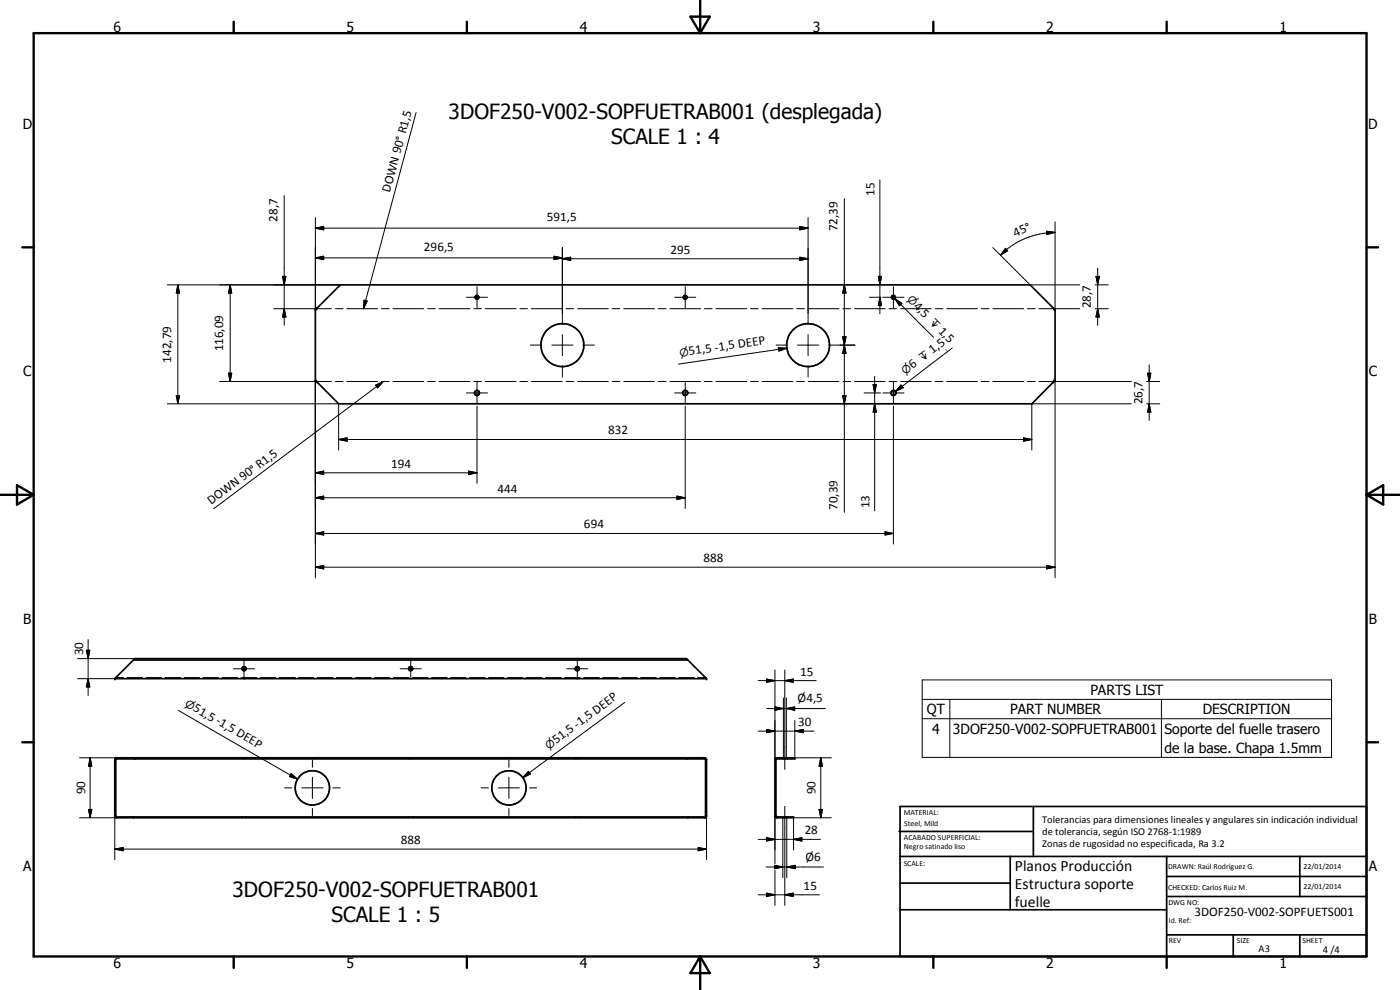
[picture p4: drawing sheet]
<svg xmlns="http://www.w3.org/2000/svg" width="420mm" height="297mm" viewBox="0 0 420 297" stroke-linecap="round" stroke-linejoin="round" font-family="sans-serif">
<g fill="none" stroke="#000" stroke-width=".35">
<path d="M95.1 92.8l-.1 .2M95.2 92.6l-.1 .1M95.3 92.4l-.1 .2M95.4 92.2l-.1 .1M315.9 92.2l.1 .1M316 92.4l.2 .2M316.2 92.6v.1M316.3 92.8v.2M95 114l.1 .3M95.1 114.4l.2 .3M95.3 114.8l.1 .1M316 114.8l-.1 .1"/>
<path d="M316.2 114.4l-.2 .3M316.3 114v.3M34.7 203.3h2.3M38.2 203.3h4.5M43.9 203.3h4.6M49.6 203.3h4.6M55.3 203.3h4.5M61 203.3h4.6M66.7 203.3h4.6M72.4 203.3h4.6M78.1 203.3h4.6M83.9 203.3h4.5"/>
<path d="M88.6 203.3v.2M88.6 203.5v.1M89.6 203.3h4.5M95.3 203.3h4.6M98.9 203.3v.2M98.9 203.5v.1M101 203.3h4.6M106.7 203.3h4.6M112.4 203.3h4.6M118.1 203.3h4.6M123.8 203.3h4.6M129.5 203.3h4.6"/>
<path d="M135.2 203.3h4.6M140.9 203.3h4.6M146.6 203.3h4.6M147.6 203.3v.2M147.6 203.5v.1M152.3 203.3h4.6M157.9 203.3v.2M157.9 203.5v.1M158.1 203.3h4.5M163.8 203.3h4.5M169.5 203.3h4.6M175.2 203.3h4.6"/>
<path d="M180.9 203.3h4.6M186.6 203.3h4.6M192.4 203.3h4.5M198 203.3h4.6M203.7 203.3h4.6M209.5 203.3h2.2M72.8 227.4v.1M72.8 227.6v.1M73.7 227.4v.1M73.7 227.6v.1M122.8 227.4v.1M122.8 227.6v.1"/>
<path d="M123.7 227.4v.1M123.7 227.6v.1M172.8 227.4v.1M172.8 227.6v.1M173.7 227.4v.1M173.7 227.6v.1M232.6 231.2h.1M232.7 231.2h.2M235.1 227.4v.1M235.1 227.6v.1M236 227.4v.1M236 227.6v.1"/>
<path d="M72.7 245.1v.1M72.7 245.3v.1M73.9 245.1v.1M73.9 245.3v.1M122.6 245.1v.1M122.6 245.3v.1M123.9 245.1v.1M123.9 245.3v.1M172.6 245.1v.1M172.6 245.3v.1M173.9 245.1v.1M173.9 245.3v.1"/>
<path d="M232.6 241.6h.1M232.7 241.6h.2M234.9 245.1v.1M234.9 245.3v.1M236.1 245.1v.1M236.1 245.3v.1"/>
</g>
<g fill="none" stroke="#000" stroke-width=".51">
<path d="M95 92.5l7.1-7h207l7.5 7.5v21.1l-6.9 7.1h-208.1l-7-7.1v-21.1zM40 198h166.4M34.4 203.6l6.1-6h165.5l6 6zM34.6 227.6l.4-.2h176.4l.6 .4v17.1l-.4 .5h-176.7l-.5-.5v-17.1zM34.7 227.9l.3-.2h176.5l.2 .2v17l-.3 .2h-176.4l-.3-.2zM40.5 227.4v.3M206 227.4v.3M232.6 227.7l.5-.3h5.4v.3h-5.4l-.2 .2v17l.2 .2h5.1v.3h-5.2l-.4-.3zM40 245.1v.3M206.4 245.1v.3M269.8 249.5h40.3M270.1 242h140v45h-140z"/>
<path d="M270.1 257h140M303.2 257v16M310.1 242v15M350.1 257v30M390.1 257v12M270.1 265h33.1M270.1 273h80M350.1 269h60M350.1 263h60M350.1 280.5h60M370.1 280.5v6.5M390.1 280.5v6.5"/>
<circle cx="143.1" cy="89.2" r=".57"/>
<circle cx="205.7" cy="89.2" r=".56"/>
<circle cx="268.1" cy="89.2" r=".58"/>
<circle cx="143.1" cy="117.9" r=".76"/>
<circle cx="168.8" cy="103.6" r="6.4"/>
<circle cx="205.7" cy="117.9" r=".76"/>
<circle cx="242.5" cy="103.6" r="6.4"/>
<circle cx="268.1" cy="117.9" r=".76"/>
<circle cx="73.2" cy="200.6" r=".6"/>
<circle cx="73.3" cy="200.6" r=".46"/>
<circle cx="123.2" cy="200.6" r=".47"/>
<circle cx="123.2" cy="200.6" r=".6"/>
<circle cx="173.2" cy="200.6" r=".6"/>
<circle cx="173.2" cy="200.6" r=".46"/>
<circle cx="93.8" cy="236.4" r="5.2"/>
<circle cx="152.7" cy="236.4" r="5.2"/>
</g>
<g fill="none" stroke="#000" stroke-width=".3">
<path d="M124.9 33.8l-15.8 58.8M85.3 58.7v38.9M253.4 59.6v94.1M264.1 54v40.2M94.6 68.5l2.5-.6v1.1zM94.6 77.4l2.5-.5v1zM94.6 65.3v27.7M94.6 68.5h147.9M94.6 77.4h74.2M166.3 76.9l2.5 .5-2.5 .5zM168.8 77.6l2.5-.4v.9zM168.8 74.2v23.2"/>
<path d="M168.8 77.6h73.7M240 67.9l2.5 .6-2.5 .5zM240 77.2l2.5 .4-2.5 .5zM242.5 65.3v32.1M298 74.3l11.1 11.2h15M301.8 74.5l.6 .7-2.1 1.3zM314.1 69.4l2.5 .3-2.5 .7zM316.6 69.7a23.4 23.4 0 0 0-16.3 6.8M316.6 66.5v26.5M50.2 85.5h51.9M53.4 85.5l.5 2.4h-1zM53.4 85.5v35.7"/>
<path d="M69.1 85.5l.4 2.4h-.9zM69.1 85.5v29M82.1 92.6h17.4M84.8 82.9h1l-.5 2.6zM85.3 92.6l.5 2.5h-1zM100.7 92.6h2.2M104.1 92.6h9.2M109.3 90.1l.9 .2-1.1 2.3zM114.5 92.6h2.3M117.9 92.6h9.3M128.3 92.6h2.3M131.8 92.6h9.2"/>
<path d="M140 89.2h6.3M142.2 92.6h2.3M143.2 86v6.4M145.6 92.6h9.3M156 92.6h2.3M159.5 92.6h9.2M169.9 92.6h2.3M173.3 92.6h9.3M183.7 92.6h2.3M187.2 92.6h9.2M197.6 92.6h2.3M201 92.6h9.3"/>
<path d="M202.5 89.2h6.3M205.6 86v6.4M211.4 92.6h2.3M214.9 92.6h9.2M225.2 92.6h2.4M228.7 92.6h9.2M239.1 92.6h2.3M242.6 92.6h9.2M252.9 92.6h2.4M253.4 85.5l.5 2.4h-1zM256.4 92.6h9.2M260.9 89.2h3.5"/>
<path d="M263.6 82.9h1l-.5 2.6zM264.1 89.2l.5 2.5h-1zM265 89.2h6.3M266.8 92.6h2.3M268.1 86v6.4M268.6 89.6l2.1 1.4-.8 .7zM268.6 89.6l11.6 11.6M270.3 92.6h9.2M280.7 92.6h2.3M284.1 92.6h9.2M294.5 92.6h2.3M298 92.6h9.2"/>
<path d="M308.3 92.6h2.4M311.8 92.6h12.3M328.7 92.6h3.9M328.7 85.5h3.9M328.9 82.9h1l-.5 2.6zM329.4 92.6l.5 2.5h-1zM329.4 80.4v17.2M52.9 118.7h1l-.5 2.5zM65.9 114.5h33.6M68.6 112h.9l-.4 2.5zM94.6 114v59.4M100.7 114.5h2.2"/>
<path d="M104.1 114.5h9.2M112.7 115.6l2.3-1.1-1.7 1.9zM114.5 114.5h2.3M115 114.5l-50.9 38.2M117.9 114.5h9.3M128.3 114.5h2.3M131.8 114.5h9.2M140 117.9h6.3M142.2 114.5h2.3M143.2 114.7v6.4M145.6 114.5h9.3M156 114.5h2.3"/>
<path d="M159.2 103.5h3.4M159.5 114.5h9.2M165.6 103.5h6.3M168.8 100.4v6.3M168.8 109.7v3.5M169.9 114.5h2.3M173.3 114.5h9.3M175 103.5h3.4M183.7 114.5h2.3M187.2 114.5h9.2M197.6 114.5h2.3M201 114.5h9.3"/>
<path d="M202.5 117.9h6.3M205.6 114.7v6.4M211.4 114.5h2.3M214.9 114.5h9.2M225.2 114.5h2.4M228.7 114.5h9.2M232.9 103.5h3.4M233.6 104.4l2.6 .1-2.4 .8zM236.2 104.5l-32.6 4.8M239.1 114.5h2.3M239.3 103.5h6.4M242.5 100.4v6.3"/>
<path d="M242.5 109.7v3.5M242.6 114.5h9.2M248.7 103.5h7.9M252.9 118.7h1l-.5 2.5zM252.9 101h1l-.5 2.5zM252.9 101l1 5h-1l1-5zM252.9 114.5h2.4M253.4 103.5l.5 2.5h-1zM256.4 114.5h9.2M259.3 117.9h4.9M262 115.4h1l-.5 2.5zM262.5 112.9v40.4"/>
<path d="M265 117.9h6.3M266.8 114.5h2.3M268.1 114.7v6.4M270.3 114.5h9.2M270.4 115.5l.6 .8-2.2 1.1zM280.7 114.5h2.3M283.9 104.9l.1 .2M284.1 114.5h9.2M285.8 104.4l-17 13M294.5 114.5h2.3M298 114.5h9.2M308.3 114.5h2.4"/>
<path d="M311.8 114.5h27.7M316.6 114v59.4M344.1 114.5h4M344.4 112h1l-.5 2.5zM344.9 109.5v16.7M50.2 121.2h51.4v13.8M101.6 131.9l2.6-.5v1zM101.6 131.9h208.1M143.2 121.8v23.2M205.6 121.8v30.7M262.5 121.2l.5 2.5h-1zM268.1 121.8v41.4"/>
<path d="M307.2 131.4l2.5 .5-2.5 .5zM339.5 121.2h-29.8v13.8M344.1 121.2h4M344.9 121.2l.5 2.5h-1zM94.6 149.4l2.5-.6v1.1zM94.6 141.9l2.5-.5v1zM94.6 149.4h111M94.6 141.9h48.6M140.7 141.4l2.5 .5-2.5 .5zM203.1 148.8l2.5 .6-2.5 .5zM265.6 159.6l2.5 .5-2.5 .4zM94.6 170.2l2.5-.5v1z"/>
<path d="M94.6 160.1l2.5-.5v.9zM94.6 170.2h222M94.6 160.1h173.5M314.1 169.7l2.5 .5-2.5 .5zM23.3 197.6h17.2M25.9 195.1h1.1l-.6 2.5zM26.4 191.9v16.8M73.2 197.5v6.3M123.3 197.5v6.3M173.3 197.5v6.3M23.3 203.6h11.1M26.4 203.6l.6 2.5h-1.1z"/>
<path d="M53.5 213.1l35.8 20.7M70.1 200.7h6.3M120.1 200.7h6.3M170.1 200.7h6.3M187.5 210.8l-30.6 22.5M227.5 219.4h16.8M227.5 204.2h17.4M230 218.9l2.6 .5-2.6 .4zM230 203.8l2.6 .4-2.6 .5zM230.1 212.6h17.6M232.6 201v27M232.6 212.1l2.5 .5-2.5 .5z"/>
<path d="M232.6 212.1l2.5 .5-2.5 .5M235.1 209.4v18M235.5 204.2l2.5-.4v.9zM235.5 201v29.9M236 212.6l2.5-.5v1zM236 209.4v18M238.5 219.4l2.5-.5v.9zM238.5 216.2v11.2h11M276.8 204h122.8v23.2h-122.8zM276.8 209.8h122.8M276.8 215.6h122.8M285.1 209.8v17.4"/>
<path d="M348.6 209.8v17.4M23.9 227.4h11.1M27 227.4l.5 2.5h-.9zM27 227.4v18M85.4 236.4h2.2M87.4 232.1l1.9 1.7-2.4-.8zM90.6 236.4h6.3M93.8 228v2.2M93.8 233.2v6.4M99.9 236.4h2.2M144.4 236.4h2.2M149.6 236.4h6.3"/>
<path d="M152.7 228v2.2M152.7 233.2v6.4M158.6 231.4l.6 .8-2.3 1.1zM158.9 236.4h2.2M246.3 227.4l.5 2.5h-1zM246.3 227.4v18M23.9 245.4h11.1M26.6 242.9h.9l-.5 2.5zM34.4 254.8l2.5-.5v1zM34.4 254.8h177.6M34.4 244.8v13.1M93.8 242.6v2.1"/>
<path d="M152.7 242.6v2.1M209.5 254.3l2.5 .5-2.5 .5zM212 244.8v13.1M227.5 251.8h18.7M230 251.3l2.6 .5-2.6 .5zM232.4 259.6l2.5 .5-2.5 .5zM232.6 244.8v14.3M234.9 245.4v17.9M235.5 241.9v29.8M236.1 245.4v17.9M238.2 251.8l2.5-.5v1zM245.8 242.9h1l-.5 2.5z"/>
<path d="M249.5 245.4h-11.3v9.6M227.5 268.5h18.4M229.9 260.1h17.2M230 268l2.6 .5-2.6 .5zM232.6 261.1v10.6M235.5 268.5l2.5-.5v1zM236.1 260.1l2.6-.5v1z"/>
</g>
<g fill="#000">
<circle cx="34.4" cy="203.6" r=".25"/>
<circle cx="212" cy="203.6" r=".25"/>
</g>
<g fill="none" stroke="#000" stroke-width=".71">
<path d="M10.1 9.9h400v277.1h-400zM70.1 6.5v3.4M140.1 6.5v3.4M207.2 5h5.8l-2.9 4.9zM210.1 0v9.9M280.1 6.5v3.4M350.1 6.5v3.4M6.7 74.2h3.4M410.1 74.2h3.5M.1 148.5h10M5.1 145.6l5 2.9-5 2.9zM410.1 148.5h10"/>
<path d="M410.1 148.5l5-2.9v5.8zM6.7 222.7h3.4M410.1 222.7h3.5M70.1 287v3.4M140.1 287v3.4M210.1 287v10M210.1 287l2.9 5h-5.8zM280.1 287v3.4M350.1 287v3.4"/>
</g>
<g fill="#000">
<path d="M94.6 68.5l2.5-.6v1.1zM94.6 77.4l2.5-.5v1zM166.3 76.9l2.5 .5-2.5 .5zM168.8 77.6l2.5-.4v.9zM240 67.9l2.5 .6-2.5 .5zM240 77.2l2.5 .4-2.5 .5zM301.8 74.5l.6 .7-2.1 1.3zM314.1 69.4l2.5 .3-2.5 .7zM53.4 85.5l.5 2.4h-1zM69.1 85.5l.4 2.4h-.9zM84.8 82.9h1l-.5 2.6zM85.3 92.6l.5 2.5h-1z"/>
<path d="M109.3 90.1l.9 .2-1.1 2.3zM253.4 85.5l.5 2.4h-1zM263.6 82.9h1l-.5 2.6zM264.1 89.2l.5 2.5h-1zM268.6 89.6l2.1 1.4-.8 .7zM328.9 82.9h1l-.5 2.6zM329.4 92.6l.5 2.5h-1zM52.9 118.7h1l-.5 2.5zM68.6 112h.9l-.4 2.5zM112.7 115.6l2.3-1.1-1.7 1.9zM233.6 104.4l2.6 .1-2.4 .8zM252.9 118.7h1l-.5 2.5z"/>
<path d="M252.9 101h1l-.5 2.5zM253.4 103.5l.5 2.5h-1zM262 115.4h1l-.5 2.5zM270.4 115.5l.6 .8-2.2 1.1zM344.4 112h1l-.5 2.5zM101.6 131.9l2.6-.5v1zM262.5 121.2l.5 2.5h-1zM307.2 131.4l2.5 .5-2.5 .5zM344.9 121.2l.5 2.5h-1zM94.6 149.4l2.5-.6v1.1zM94.6 141.9l2.5-.5v1zM94.6 160.1l2.5-.5v.9z"/>
<path d="M140.7 141.4l2.5 .5-2.5 .5zM203.1 148.8l2.5 .6-2.5 .5zM94.6 170.2l2.5-.5v1zM265.6 159.6l2.5 .5-2.5 .4zM314.1 169.7l2.5 .5-2.5 .5zM25.9 195.1h1.1l-.6 2.5zM26.4 203.6l.6 2.5h-1.1zM230 218.9l2.6 .5-2.6 .4zM230 203.8l2.6 .4-2.6 .5zM232.6 212.1l2.5 .5-2.5 .5zM235.5 204.2l2.5-.4v.9zM236 212.6l2.5-.5v1z"/>
<path d="M238.5 219.4l2.5-.5v.9zM27 227.4l.5 2.5h-.9zM87.4 232.1l1.9 1.7-2.4-.8zM158.6 231.4l.6 .8-2.3 1.1zM246.3 227.4l.5 2.5h-1zM26.6 242.9h.9l-.5 2.5zM34.4 254.8l2.5-.5v1zM209.5 254.3l2.5 .5-2.5 .5zM230 251.3l2.6 .5-2.6 .5zM236.1 260.1l2.6-.5v1zM238.2 251.8l2.5-.5v1zM245.8 242.9h1l-.5 2.5z"/>
<path d="M230 268l2.6 .5-2.6 .5zM232.4 259.6l2.5 .5-2.5 .5zM235.5 268.5l2.5-.5v1z"/>
</g>
<g font-size="6.3">
<text x="134.7" y="35.6">3DOF250-V002-SOPFUETRAB001 (desplegada)</text>
<text x="183.4" y="43.2">SCALE 1 : 4</text>
<text x="69.8" y="269.2">3DOF250-V002-SOPFUETRAB001</text>
<text x="99.5" y="276.8">SCALE 1 : 5</text>
</g>
<g font-size="4.7">
<text x="304.6" y="261.2">Planos Producción</text>
<text x="304.6" y="266.6">Estructura soporte</text>
<text x="304.6" y="272">fuelle</text>
</g>
<g font-size="4.2">
<text x="34" y="9.6">6</text>
<text x="104" y="9.6">5</text>
<text x="174" y="9.6">4</text>
<text x="244" y="9.6">3</text>
<text x="314" y="9.6">2</text>
<text x="384" y="9.6">1</text>
<text x="6.8" y="38.7">D</text>
<text x="410.6" y="38.7">D</text>
<text x="7" y="112.9">C</text>
<text x="410.8" y="112.9">C</text>
<text x="7" y="187.1">B</text>
<text x="410.8" y="187.1">B</text>
<text x="327.2" y="208.5">PARTS LIST</text>
<text x="278.2" y="214.3">QT</text>
<text x="303.1" y="214.3">PART NUMBER</text>
<text x="361" y="214.3">DESCRIPTION</text>
<text x="279.8" y="220.1">4</text>
<text x="286" y="220.1">3DOF250-V002-SOPFUETRAB001</text>
<text x="349.4" y="220.1">Soporte del fuelle trasero</text>
<text x="349.4" y="226">de la base. Chapa 1.5mm</text>
<text x="7" y="261.4">A</text>
<text x="410.8" y="261.4">A</text>
<text x="34" y="290.4">6</text>
<text x="104" y="290.4">5</text>
<text x="174" y="290.4">4</text>
<text x="244" y="290.4">3</text>
<text x="314" y="290.4">2</text>
<text x="384" y="290.4">1</text>
</g>
<g font-size="3.9">
<text x="117" y="57.9" transform="rotate(-75 117 57.9)">DOWN 90° R1,5</text>
<text x="262.5" y="58.8" transform="rotate(-90 262.5 58.8)">15</text>
<text x="83.3" y="66.5" transform="rotate(-90 83.3 66.5)">28,7</text>
<text x="164.2" y="66.4">591,5</text>
<text x="251.3" y="69.4" transform="rotate(-90 251.3 69.4)">72,39</text>
<text x="304.7" y="71.1" transform="rotate(-22 304.7 71.1)">45°</text>
<text x="127.2" y="75.4">296,5</text>
<text x="201.2" y="76.1">295</text>
<text x="274" y="92" transform="rotate(45 274 92)">4,5</text>
<text x="327.4" y="92.5" transform="rotate(-90 327.4 92.5)">28,7</text>
<text x="281.5" y="99.5" transform="rotate(45 281.5 99.5)">1,5</text>
<text x="67" y="105.5" transform="rotate(-90 67 105.5)">116,09</text>
<text x="206.9" y="106.6" transform="rotate(-8 206.9 106.6)">51,5 -1,5 DEEP</text>
<text x="279.9" y="106.2" transform="rotate(-37 279.9 106.2)">1,5</text>
<text x="51.3" y="108.8" transform="rotate(-90 51.3 108.8)">142,79</text>
<text x="273.9" y="110.8" transform="rotate(-37 273.9 110.8)">6</text>
<text x="342.8" y="121.3" transform="rotate(-90 342.8 121.3)">26,7</text>
<text x="182.5" y="130.3">832</text>
<text x="117.4" y="140.3">194</text>
<text x="149.3" y="147.9">444</text>
<text x="63.4" y="151.6" transform="rotate(-37 63.4 151.6)">DOWN 90° R1,5</text>
<text x="251.3" y="153" transform="rotate(-90 251.3 153)">70,39</text>
<text x="260.9" y="152.5" transform="rotate(-90 260.9 152.5)">13</text>
<text x="175.2" y="158.5">694</text>
<text x="211.1" y="168.6">888</text>
<text x="24.9" y="196.6" transform="rotate(-90 24.9 196.6)">30</text>
<text x="240.1" y="202.7">15</text>
<text x="57.7" y="213.1" transform="rotate(30 57.7 213.1)">51,5 -1,5 DEEP</text>
<text x="239.4" y="210.5">Ø4,5</text>
<text x="239.6" y="217.8">30</text>
<text x="166.9" y="223.3" transform="rotate(-36 166.9 223.3)">51,5 -1,5 DEEP</text>
<text x="25.5" y="238.4" transform="rotate(-90 25.5 238.4)">90</text>
<text x="244.8" y="238.4" transform="rotate(-90 244.8 238.4)">90</text>
<text x="241.5" y="250.3">28</text>
<text x="120.3" y="253.2">888</text>
<text x="241.8" y="258.2">Ø6</text>
<text x="241.2" y="267">15</text>
<text x="358.5" y="275">3DOF250-V002-SOPFUETS001</text>
</g>
<g font-size="3.3">
<text x="272" y="90.1" transform="rotate(45 272 90.1)">n</text>
<text x="278.8" y="96.8" transform="rotate(45 278.8 96.8)">x</text>
<text x="204.1" y="107" transform="rotate(-8 204.1 107)">n</text>
<text x="271.7" y="112.5" transform="rotate(-37 271.7 112.5)">n</text>
<text x="276.9" y="108.5" transform="rotate(-37 276.9 108.5)">x</text>
<text x="55.3" y="211.7" transform="rotate(30 55.3 211.7)">n</text>
<text x="164.7" y="225" transform="rotate(-36 164.7 225)">n</text>
</g>
<g font-size="3.1">
<text x="312.7" y="246.8">Tolerancias para dimensiones lineales y angulares sin indicación individual</text>
<text x="312.7" y="250.4">de tolerancia, según ISO 2768-1:1989</text>
<text x="312.7" y="254">Zonas de rugosidad no especificada, Ra 3.2</text>
<text x="377.7" y="285.6">A3</text>
<text x="397" y="285.9">4 /4</text>
</g>
<g font-size="2.4">
<text x="271.2" y="244.4">MATERIAL:</text>
<text x="271.3" y="252">ACABADO SUPERFICIAL:</text>
<text x="271.4" y="247.9">Steel, Mild</text>
<text x="271.3" y="254.6">Negro satinado liso</text>
<text x="271.2" y="259.7">SCALE:</text>
<text x="350.6" y="260.8">DRAWN: Raúl Rodríguez G.</text>
<text x="391.2" y="260.6">22/01/2014</text>
<text x="350.6" y="267">CHECKED: Carlos Ruiz M.</text>
<text x="391.2" y="266.7">22/01/2014</text>
<text x="350.6" y="271.4">DWG NO:</text>
<text x="350.8" y="276.9">Id. Ref:</text>
<text x="350.8" y="282.8">REV</text>
<text x="371.2" y="282.9">SIZE</text>
<text x="390.9" y="282.9">SHEET</text>
</g>
</svg>
